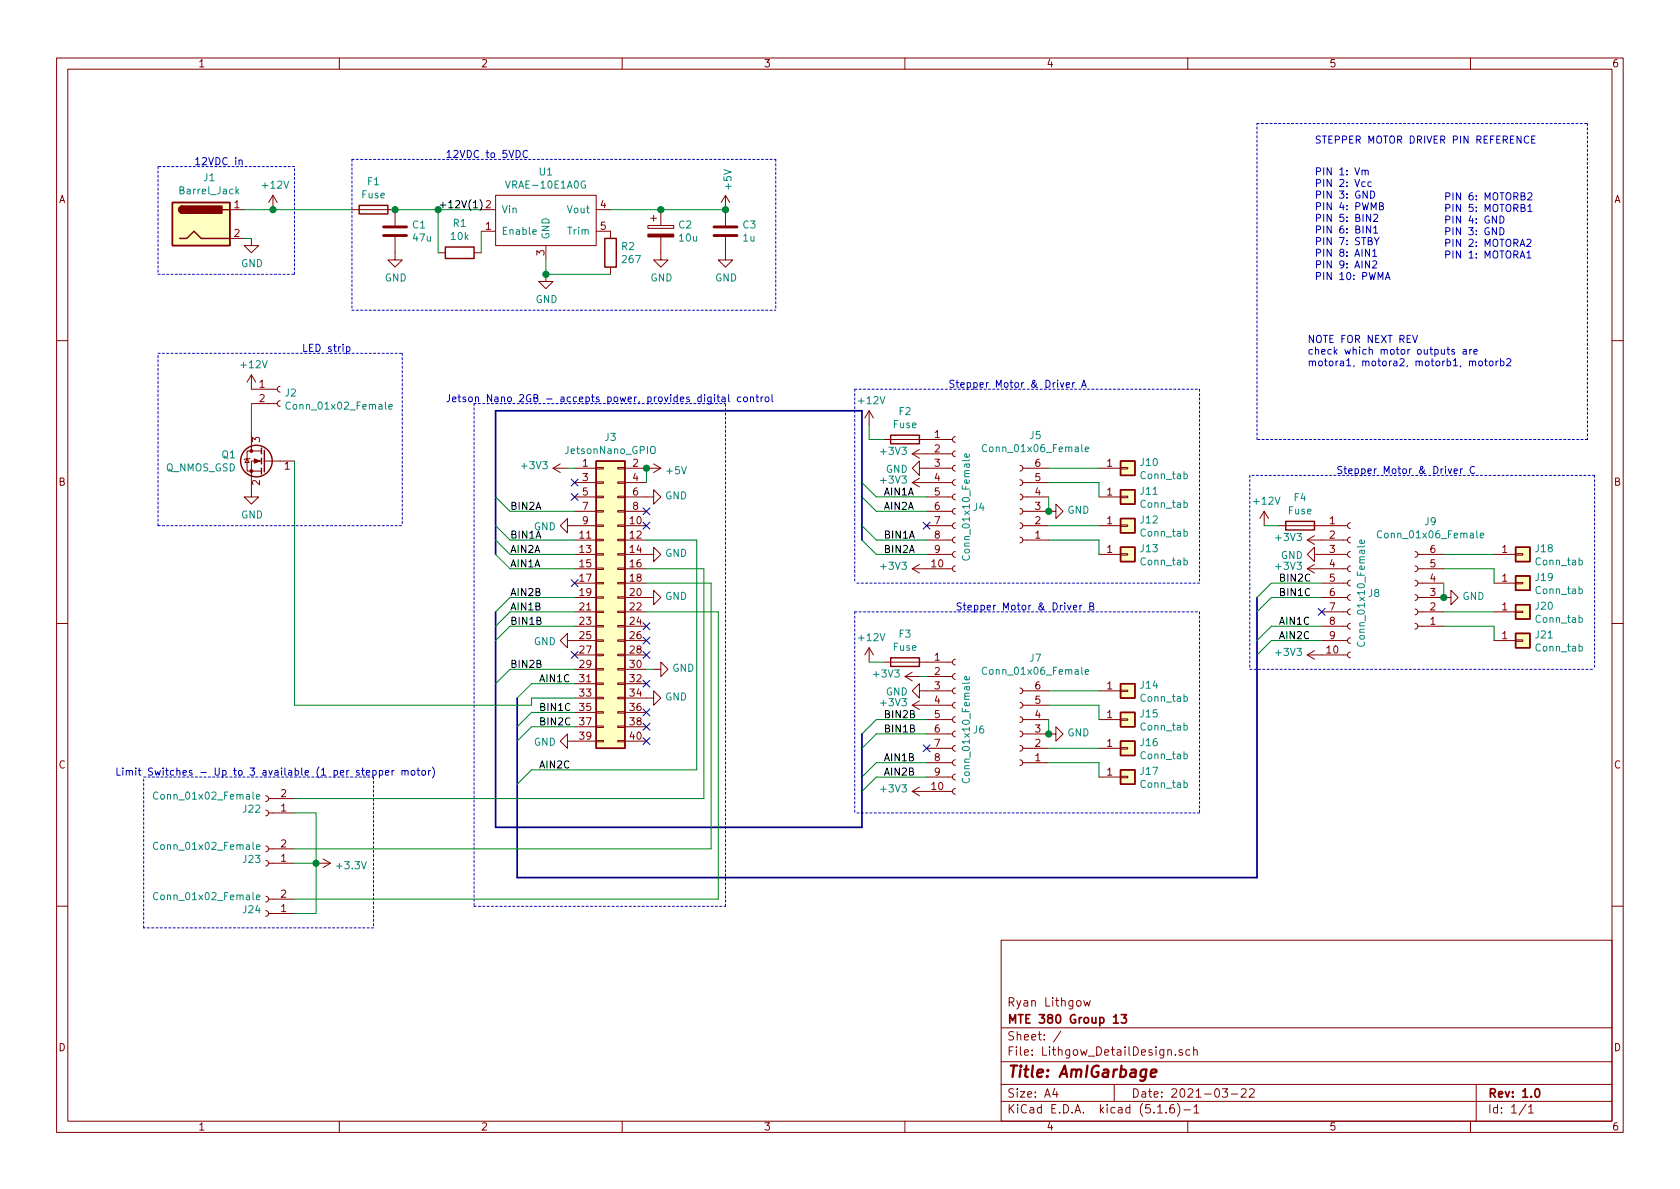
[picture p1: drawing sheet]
<svg xmlns="http://www.w3.org/2000/svg" width="297mm" height="210mm" viewBox="0 0 297 210" stroke-linecap="round" stroke-linejoin="round" font-family="sans-serif">
<g fill="none" stroke="#840000" stroke-width=".18">
<path d="M10 10.3h277v189.9h-277zM12 12.2h273v186.1h-273zM60 10.3v1.9M110 10.3v1.9M160 10.3v1.9M210 10.3v1.9M260 10.3v1.9M40.6 37.1h2.6M48.3 34.5l-.8 1.3M48.3 34.5v2.6M48.3 34.5l.7 1.3M62.2 37.1h7.6v2.8"/>
<path d="M85.1 37.1h2.5M87.6 34.5h17.8v8.9h-17.8zM105.4 37.1h2.5M114.6 39.9h4.5v.5h-4.5zM115.1 38.6h1M115.6 38.1v1M116.8 37.1v2.8M128.3 34.5l-.8 1.3M128.3 34.5v5.4M128.3 34.5l.7 1.3M40.6 42.2h2.6M44.4 42.2v1.2h1.3l-1.3 1.3-1.2-1.3h1.2"/>
<path d="M69.8 41.9v4.1h1.3l-1.3 1.2-1.2-1.2h1.2M77.5 44.7h1.2M83.8 44.7h1.3M85.1 40.9h2.5M96.5 48.5v1.3h1.3l-1.3 1.2-1.3-1.2h1.3M96.5 43.4v2.6M105.4 40.9h2.5v1.3M107.9 47.2v1.3M116.8 41.9v4.1h1.3l-1.3 1.2-1.2-1.2h1.2M128.3 41.9v4.1h1.2l-1.2 1.2-1.3-1.2h1.3M10 60.2h2M44.4 66.3v2.5h4.6"/>
<path d="M44.4 76.4v3.4M44.4 66.3l-.7 1.3M44.4 66.3l.8 1.3M44.4 71.4h4.6M46.2 79.8h-2.5v3.5h2.5M49.5 70.9l-.3 .1-.2 .3 .1 .4 .4 .2M49.5 68.3l-.3 .1-.2 .4 .1 .3 .4 .2M153.7 72.6v2.6M153.7 72.6l-.8 1.3M153.7 72.6l.7 1.3M156.2 77.7h12.2M162.6 79.5l-1.3 .8"/>
<path d="M168.9 79.8l-.3 .1-.2 .3 .1 .4 .4 .2M168.9 77.2l-.3 .1-.2 .3 .1 .4 .4 .2M285 60.2h2M43.7 81.1l.4 .7h-.8zM44.2 81l-.1 .1h-.8l-.1 .2M46.2 81.5h-1.8v6.4h1.3l-1.3 1.2-1.2-1.2h1.2M46.7 81.5h5.4M97.8 82.8h2.5M97.8 82.8l1.3 .8M99.1 82l-1.3 .8M100.3 93v-1.3l-1.2 1.3 1.2 1.2v-1.2h5.1M101.6 87.9h3.8"/>
<path d="M101.6 98h3.8M101.6 95.5h3.8M101.6 90.4h3.8M101.6 85.3h3.8M101.6 82.8h3.8M105.4 97.9h1.3v.3h-1.3zM105.4 95.4h1.3v.2h-1.3zM105.4 92.8h1.3v.3h-1.3zM105.4 90.3h1.3v.2h-1.3zM105.4 87.8h1.3v.2h-1.3zM105.4 85.2h1.3v.3h-1.3zM105.4 82.7h1.3v.2h-1.3z"/>
<path d="M109.2 97.9h1.3v.3h-1.3zM109.2 95.4h1.3v.2h-1.3zM109.2 92.8h1.3v.3h-1.3zM109.2 90.3h1.3v.2h-1.3zM109.2 87.8h1.3v.2h-1.3zM109.2 85.2h1.3v.3h-1.3zM109.2 82.7h1.3v.2h-1.3zM110.5 98h5.1v-1.2l1.2 1.2-1.2 1.3v-1.3M110.5 87.9h5.1v-1.3l1.2 1.3-1.2 1.2v-1.2M110.5 95.5h3.8M110.5 93h3.8M110.5 90.4h3.8"/>
<path d="M110.5 85.3h3.8M110.5 82.8h6.3M115.6 82l1.2 .8M116.8 82.8l-1.2 .8M161.3 85.3h7.1M161.3 80.3h7.1M161.3 80.3l1.3 .7M161.3 85.3l1.3 .8M162.6 82.8v-1.3l-1.3 1.3 1.3 1.3v-1.3h5.8M162.6 84.6l-1.3 .7M162.6 99.8l-1.3 .8M163.8 87.9h4.6"/>
<path d="M163.8 98h4.6M163.8 95.5h4.6M163.8 93h4.6M163.8 90.4h4.6M168.9 97.5l-.3 .1-.2 .4 .1 .3 .4 .2M168.9 95l-.3 .1-.2 .3 .1 .4 .4 .2M168.9 92.5l-.3 .1-.2 .3 .1 .4 .4 .2M168.9 89.9l-.3 .1-.2 .3 .1 .4 .4 .2M168.9 87.4l-.3 .1-.2 .3 .1 .4 .4 .2M168.9 84.8l-.3 .1-.2 .4 .1 .3 .4 .2M168.9 82.3l-.3 .1-.2 .3 .1 .4 .4 .2M180.3 82.3l.4 .1 .1 .3-.1 .4-.4 .2"/>
<path d="M180.3 84.8l.4 .2 .1 .2-.1 .5-.4 .1M180.3 87.4l.4 .1 .1 .3-.1 .4-.4 .2M180.3 89.9l.4 .1 .1 .3-.1 .4-.4 .2M180.3 92.5l.4 .1 .1 .3-.1 .4-.4 .2M180.3 95l.4 .1 .1 .3-.1 .4-.4 .2M180.8 90.4h5.9v-1.3l1.3 1.3-1.3 1.3v-1.3M180.8 87.9h4.6M180.8 95.5h4.6M180.8 93h4.6M180.8 85.3h4.6M180.8 82.8h4.6M194.3 87.9h3.8"/>
<path d="M194.3 98h3.8M194.3 93h3.8M194.3 82.8h3.8M198.1 87.8h1.3v.2h-1.3zM198.1 82.7h1.3v.2h-1.3zM198.1 92.8h1.3v.3h-1.3zM198.1 97.9h1.3v.3h-1.3zM223.5 90.4l-.7 1.3M223.5 90.4v2.6M223.5 90.4l.8 1.3M226.1 93h12.2M231.1 95.5h7.2"/>
<path d="M231.1 95.5l1.3 .8M232.4 98v-1.2l-1.3 1.2 1.3 1.3v-1.3h5.9M232.4 94.7l-1.3 .8M232.4 99.8l-1.3 .8M238.8 97.5l-.3 .1-.2 .4 .1 .3 .4 .2M238.8 95l-.3 .1-.2 .3 .1 .4 .4 .2M238.8 92.5l-.3 .1-.2 .3 .1 .4 .4 .2M250.2 97.5l.3 .2 .2 .2-.1 .5-.4 .1M250.7 98h4.6M264.2 98h3.8M268 97.9h1.2v.3h-1.2zM10 110.3h2"/>
<path d="M100.3 113.3v-1.3l-1.2 1.3 1.2 1.2v-1.2h5.1M101.6 100.6h3.8M101.6 103.1h3.8M101.6 108.2h3.8M101.6 115.8h3.8M101.6 105.7h3.8M101.6 110.7h3.8M101.6 118.4h3.8M105.4 110.6h1.3v.3h-1.3zM105.4 113.2h1.3v.2h-1.3zM105.4 115.7h1.3v.2h-1.3zM105.4 118.2h1.3v.3h-1.3z"/>
<path d="M105.4 108.1h1.3v.2h-1.3zM105.4 103h1.3v.2h-1.3zM105.4 100.5h1.3v.2h-1.3zM105.4 105.5h1.3v.3h-1.3zM109.2 110.6h1.3v.3h-1.3zM109.2 113.2h1.3v.2h-1.3zM109.2 115.7h1.3v.2h-1.3zM109.2 118.2h1.3v.3h-1.3zM109.2 108.1h1.3v.2h-1.3zM109.2 103h1.3v.2h-1.3zM109.2 100.5h1.3v.2h-1.3zM109.2 105.5h1.3v.3h-1.3z"/>
<path d="M110.5 105.7h5.1v-1.3l1.2 1.3-1.2 1.2v-1.2M110.5 100.6h3.8M110.5 103.1h3.8M110.5 108.2h3.8M110.5 113.3h3.8M110.5 115.8h3.8M110.5 110.7h3.8M110.5 118.4h3.8M115.6 118.4h1.2v-1.3l1.3 1.3-1.3 1.2v-1.2M153.7 114.5l-.8 1.3M153.7 114.5v2.6M153.7 114.5l.7 1.3"/>
<path d="M156.2 117.1h12.2M160 119.6l1.3 .8M160 119.6h2.6M161.3 100.6h7.1M161.3 100.6l1.3 .7M161.3 118.9l-1.3 .7M163.8 119.6h4.6M168.9 100.1l-.3 .1-.2 .3 .1 .4 .4 .2M168.9 119.1l-.3 .1-.2 .4 .1 .3 .4 .2M168.9 116.6l-.3 .1-.2 .3 .1 .4 .4 .2M231.1 100.6h7.2M231.1 100.6l1.3 .7"/>
<path d="M231.1 115.8l1.3 .8M231.1 115.8h7.2M232.4 115.1l-1.3 .7M233.7 103.1h4.6M233.7 108.2h4.6M233.7 113.3h4.6M233.7 105.7h4.6M233.7 110.7h4.6M238.8 115.3l-.3 .1-.2 .3 .1 .4 .4 .2M238.8 112.8l-.3 .1-.2 .3 .1 .4 .4 .2M238.8 110.2l-.3 .1-.2 .4 .1 .3 .4 .2M238.8 107.7l-.3 .1-.2 .3 .1 .4 .4 .2"/>
<path d="M238.8 105.2l-.3 .1-.2 .3 .1 .4 .4 .2M238.8 102.6l-.3 .1-.2 .3 .1 .4 .4 .2M238.8 100.1l-.3 .1-.2 .3 .1 .4 .4 .2M250.2 100.1l.3 .1 .2 .3-.1 .4-.4 .2M250.2 102.6l.3 .1 .2 .3-.1 .4-.4 .2M250.2 105.2l.3 .1 .2 .3-.1 .4-.4 .2M250.2 107.7l.3 .1 .2 .3-.1 .4-.4 .2M250.2 110.2l.3 .2 .2 .2-.1 .5-.4 .1M250.7 105.7h5.8v-1.3l1.3 1.3-1.3 1.2v-1.2M250.7 100.6h4.6M250.7 103.1h4.6M250.7 108.2h4.6"/>
<path d="M250.7 110.7h4.6M264.2 103.1h3.8M264.2 108.2h3.8M264.2 113.3h3.8M268 103h1.2v.2h-1.2zM268 108.1h1.2v.2h-1.2zM268 113.2h1.2v.2h-1.2zM285 110.3h2M100.3 131.1v-1.3l-1.2 1.3 1.2 1.2v-1.2h5.1M101.6 120.9h3.8M101.6 123.4h3.8M101.6 126h3.8"/>
<path d="M101.6 128.5h3.8M105.4 120.8h1.3v.2h-1.3zM105.4 123.3h1.3v.3h-1.3zM105.4 125.9h1.3v.2h-1.3zM105.4 128.4h1.3v.2h-1.3zM105.4 130.9h1.3v.3h-1.3zM109.2 120.8h1.3v.2h-1.3zM109.2 123.3h1.3v.3h-1.3zM109.2 125.9h1.3v.2h-1.3zM109.2 128.4h1.3v.2h-1.3zM109.2 130.9h1.3v.3h-1.3zM110.5 123.4h5.1v-1.2l1.2 1.2-1.2 1.3v-1.3"/>
<path d="M110.5 120.9h3.8M110.5 126h3.8M110.5 128.5h3.8M110.5 131.1h3.8M161.3 139.9l1.3 .8M161.3 139.9h7.1M161.3 124.7h7.1M161.3 124.7l1.3 .8M162.6 122.2v-1.3l-1.3 1.3 1.3 1.2v-1.2h5.8M162.6 139.2l-1.3 .7M162.6 123.9l-1.3 .8M163.8 137.4h4.6"/>
<path d="M163.8 134.9h4.6M163.8 132.3h4.6M163.8 129.8h4.6M163.8 127.2h4.6M168.9 139.4l-.3 .1-.2 .4 .1 .4 .4 .2M168.9 136.9l-.3 .1-.2 .3 .1 .4 .4 .2M168.9 134.4l-.3 .1-.2 .3 .1 .4 .4 .2M168.9 131.8l-.3 .1-.2 .4 .1 .3 .4 .2M168.9 129.3l-.3 .1-.2 .3 .1 .4 .4 .2M168.9 126.7l-.3 .1-.2 .4 .1 .4 .4 .2M168.9 124.2l-.3 .1-.2 .3 .1 .4 .4 .2M168.9 121.7l-.3 .1-.2 .3 .1 .4 .4 .2"/>
<path d="M180.3 121.7l.4 .1 .1 .3-.1 .4-.4 .2M180.3 124.2l.4 .1 .1 .3-.1 .4-.4 .2M180.3 126.7l.4 .2 .1 .2-.1 .5-.4 .2M180.3 129.3l.4 .1 .1 .3-.1 .4-.4 .2M180.3 131.8l.4 .1 .1 .3-.1 .5-.4 .1M180.3 134.4l.4 .1 .1 .3-.1 .4-.4 .2M180.8 129.8h5.9v-1.3l1.3 1.3-1.3 1.3v-1.3M180.8 134.9h4.6M180.8 132.3h4.6M180.8 127.2h4.6M180.8 124.7h4.6M180.8 122.2h4.6"/>
<path d="M194.3 137.4h3.8M194.3 132.3h3.8M194.3 127.2h3.8M194.3 122.2h3.8M198.1 122h1.3v.3h-1.3zM198.1 127.1h1.3v.3h-1.3zM198.1 132.2h1.3v.3h-1.3zM198.1 137.3h1.3v.2h-1.3zM47 149.6l.3 .1 .2 .3-.1 .4-.4 .2M47 152.1l.3 .2 .2 .2-.1 .5-.4 .2M47 158.5l.3 .1 .2 .3-.1 .4-.4 .2M47 140.7l.3 .1 .2 .3-.1 .4-.4 .2"/>
<path d="M47 143.3l.3 .1 .2 .3-.1 .4-.4 .2M47.5 150.1h4.6M47.5 152.6h4.6M47.5 159h4.6M47.5 141.2h4.6M47.5 143.8h4.6M55.9 152.6h2.5M57.1 151.9l1.3 .7M58.4 152.6l-1.3 .8M10 160.2h2M47 161l.3 .2 .2 .2-.1 .5-.4 .1M47.5 161.5h4.6"/>
<path d="M177 166.3h108v32h-108zM191.6 176.9l.3 1 .3-.7 .3 .7 .3-1M285 160.2h2M60 198.3v1.9M110 198.3v1.9M160 198.3v1.9M177 194.8h108M177 191.8h108M177 187.8h108M177 181.8h108M186.5 192.5l-.4 1h1M186.8 193v1"/>
<path d="M187.6 182.3l-1.3 2M197 191.8v3M204.7 196.8h.8M206.2 196.7v.1M207.5 195.3a.59 .59 0 0 0-.7 .7v.5l.2 .2 .4 .1 .2-.1 .1-.5-.2-.2-.4-.1-.3 .3M207.8 186.5v.1M208.2 195.1a1.71 1.71 0 0 1 0 2.3M209 185.7a.37 .37 0 0 0-.5 .1v.2l.5 .2 .1 .1-.2 .3-.4-.1M209.3 196.3h1.2M210 198.3v1.9M210.4 185.7l-.4-.1-.3 .3 .1 .6 .2 .1 .4-.1M211 185.7h.1a.37 .37 0 0 1 .6 .1v.8"/>
<path d="M211 185.1v1.5M211.1 195.8l.4-.5v1.5M211.1 196.8h.9M216.1 192.5h.9l-.4 .6 .4 .1v.7l-.2 .1-.7-.1M217.7 193.5h1.1M219.5 192.7l.2-.2h.3l.3 .2v.3v.2l-.9 .8h.9M220.9 192.7l.2-.2h.4l.2 .2 .1 .3-1 1h1M260 198.3v1.9M261 191.8v6.5M269.8 195.2l-1.2 2M270.3 195.8l.4-.5v1.5M270.3 196.8h.8"/>
</g>
<path d="M196.9 179.9l.4-.5v1.5M198.2 179.4h1l-.5 .6 .4 .1v.7l-.2 .1-.7-.1M196.9 180.9h.8M271.5 192.7l.2-.2a.81 .81 0 0 1 .6 .6 .81 .81 0 0 1-.3 .8l-.1 .1a.79 .79 0 0 1-.4-1.3z" fill="none" stroke="#840000" stroke-width=".3"/>
<path d="M203.5 189.8l1-.2-.1-.4-.5-.1-.4 .3v.9l.2 .1 .6-.1" fill="none" stroke="#840000" stroke-width=".41"/>
<g fill="#ffffc2" stroke="#ffffc2" stroke-width=".18">
<path d="M198.1 86.6h2.6v2.5h-2.6z"/>
<path d="M198.1 81.5h2.6v2.6h-2.6z"/>
<path d="M198.1 91.7h2.6v2.5h-2.6z"/>
<path d="M198.1 96.8h2.6v2.5h-2.6z"/>
<path d="M268 96.8h2.5v2.5h-2.5z"/>
<path d="M268 101.8h2.5v2.6h-2.5z"/>
<path d="M268 106.9h2.5v2.6h-2.5z"/>
<path d="M268 112h2.5v2.5h-2.5z"/>
<path d="M198.1 120.9h2.6v2.5h-2.6z"/>
<path d="M198.1 126h2.6v2.5h-2.6z"/>
<path d="M198.1 131.1h2.6v2.5h-2.6z"/>
<path d="M198.1 136.1h2.6v2.6h-2.6z"/>
<path d="M105.4 81.5h5.1v50.8h-5.1z"/>
<path d="M30.5 35.8h10.1v7.6h-10.1z"/>
</g>
<g fill="none" stroke="#840000" stroke-width=".25">
<path d="M30.5 35.8h10.1v7.6h-10.1zM32.3 36.4a.63 .63 0 0 0-.7 .7 .63 .63 0 0 0 .7 .6M39.4 37.1h1.2M63.5 36.3h5.1v1.5h-5.1zM31.7 42.2h1.3l1.3-1.3 1.3 1.3h5M78.7 43.7h5.1v2h-5.1zM106.9 42.2h2.1v5h-2.1zM46.2 79.2v1.1M46.7 79.6v3.8M157.5 77h5.1v1.5h-5.1zM46.2 81v1M46.2 82.8v1"/>
<path d="M105.4 81.5h5.1v50.8h-5.1zM198.1 86.6h2.6v2.5h-2.6zM198.1 81.5h2.6v2.6h-2.6zM198.1 91.7h2.6v2.5h-2.6zM198.1 96.8h2.6v2.5h-2.6zM227.3 92.2h5.1v1.5h-5.1zM268 96.8h2.5v2.5h-2.5zM157.5 116.3h5.1v1.6h-5.1zM268 101.8h2.5v2.6h-2.5zM268 106.9h2.5v2.6h-2.5zM268 112h2.5v2.5h-2.5zM198.1 120.9h2.6v2.5h-2.6z"/>
<path d="M198.1 126h2.6v2.5h-2.6zM198.1 131.1h2.6v2.5h-2.6zM198.1 136.1h2.6v2.6h-2.6z"/>
<circle cx="45.3" cy="81.5" r="2.79"/>
</g>
<g fill="none" stroke="#008484" stroke-width=".18">
<path d="M41.9 33.8l.3 .5M42.2 33.4l-.5 .5M103.5 32.1a.59 .59 0 0 0-.8 .5 .59 .59 0 0 0 .8 .6v-.5h-.2M94.2 41l.6-.1v-.2l-.4-.1-.2 .2 .1 .6h.5M51.3 71.2a.6 .6 0 0 0-.8 .4 .6 .6 0 0 0 .6 .8l.2-.2M68.8 71.9l.6-.1-.1-.2-.4-.1-.1 .2v.6h.5M115.1 79.1a.45 .45 0 0 1 .7 0 .92 .92 0 0 1-.2 1.1h-.4a1.07 1.07 0 0 1-.1-1.1zM174.4 78.7a.6 .6 0 0 0-.8 .5 .6 .6 0 0 0 .6 .7l.2-.1M191.9 79.4l.6-.1-.1-.2-.4-.1-.1 .2v.6h.5M170.3 98.3a.6 .6 0 0 0 .4 .8 .6 .6 0 0 0 .7-.6l-.1-.2M171.3 80.3l.1 .4-.2 .1h-.6v-.5l.3-.1 .1 .6M241.2 95.5v.4l-.1 .2-.6-.1v-.5h.2l.1 .6"/>
<path d="M244.3 94a.6 .6 0 0 0-.8 .4 .6 .6 0 0 0 .6 .7l.2-.1M261.7 94.7l.6-.1v-.3h-.4l-.2 .2 .1 .6h.5M171.3 119.7l.1 .3-.2 .2h-.6v-.5l.3-.1 .1 .6M174.4 118.1a.6 .6 0 0 0-.8 .4 .6 .6 0 0 0 .6 .7l.2-.1M191.9 118.8l.6-.1-.1-.2-.4-.1-.1 .2v.6h.5M240.1 113.5a.6 .6 0 0 0 .4 .8 .6 .6 0 0 0 .7-.6l-.1-.2M170.3 137.6a.6 .6 0 0 0 .4 .9 .6 .6 0 0 0 .7-.6l-.1-.3M27.9 149.1a.6 .6 0 0 0-.8 .4 .6 .6 0 0 0 .6 .7l.2-.1M27.9 158a.6 .6 0 0 0-.8 .4 .6 .6 0 0 0 .6 .7l.2-.1M27.9 140.2a.6 .6 0 0 0-.8 .4 .6 .6 0 0 0 .6 .7l.2-.1M45.3 149.8l.6-.1v-.3h-.4l-.2 .1 .1 .7h.5M45.3 158.7l.6-.1v-.3h-.4l-.2 .1 .1 .6h.5"/>
<path d="M45.3 140.9l.6-.1v-.3h-.4l-.2 .2 .1 .6h.5"/>
</g>
<g fill="#840000" stroke="#840000" stroke-width=".18">
<path d="M45 81.1l1 .4-1 .4z"/>
<path d="M114.6 41.4h4.5v.5h-4.5z"/>
<circle cx="44.4" cy="83.3" r=".25"/>
<circle cx="44.4" cy="79.8" r=".25"/>
</g>
<path d="M67.8 41.7h4.1M67.8 40.1h4.1M126.2 41.7h4.1M126.2 40.1h4.1" fill="none" stroke="#840000" stroke-width=".51"/>
<g fill="#840000" stroke="#840000" stroke-width=".25">
<path d="M31.8 36.6l.5-.2v1.3a.64 .64 0 0 1-.6-.4 .64 .64 0 0 1 .1-.7z"/>
<path d="M32.3 36.4h6.9v1.3h-6.9z"/>
</g>
<g fill="none" stroke="#0000c2" stroke-width=".18" stroke-dasharray=".4 .4">
<path d="M27.9 29.5v19M52.1 29.5h-24.2M62.2 28.2h75M62.2 28.2v26.7M137.2 28.2v26.7M222.2 21.8h58.5M280.7 21.8v55.9M27.9 48.5h24.2M52.1 48.5v-19M62.2 54.9h75M27.9 62.5h43.2M71.1 62.5v30.5"/>
<path d="M83.8 71.4v88.9M83.8 71.4h44.5M151.1 68.8h61M151.1 68.8v34.3M212.1 68.8v34.3M222.2 77.7v-55.9M280.7 77.7h-58.5M27.9 93h43.2M27.9 93v-30.5M221 84.1v34.3M281.9 84.1v34.3M281.9 84.1h-60.9"/>
<path d="M151.1 108.2h61M151.1 108.2v35.6M212.1 103.1h-61M212.1 108.2v35.6M221 118.4h60.9M25.4 137.4h40.6M66 137.4v26.7M212.1 143.8h-61M25.4 164.1v-26.7M66 164.1h-40.6M83.8 160.3h44.5M128.3 160.3v-88.9"/>
</g>
<path d="M152.4 95.5v-22.9h-64.8v25.4M87.6 108.2v38.1h64.8v-16.5M222.2 105.7v49.5h-130.8v-31.8" fill="none" stroke="#000084" stroke-width=".3"/>
<g fill="none" stroke="#008400" stroke-width=".18">
<path d="M43.2 37.1h19M69.8 37.1h15.3M77.5 37.1v7.6M107.9 37.1h20.4M43.2 42.2h1.2M85.1 40.9v3.8M96.5 46v2.5h11.4M44.4 71.4v5M153.7 75.2v2.5h2.5M52.1 81.5v43.2h41.9v-1.3h7.6M87.6 98l2.6 2.6h11.4M87.6 95.5l2.6 2.5h11.4"/>
<path d="M87.6 93l2.6 2.5h11.4M87.6 87.9l2.6 2.5h11.4M100.3 82.8h1.3M114.3 95.5h8.9v40.6h-29.2l-2.6 2.6M114.3 82.8v2.5M152.4 95.5l2.5 2.5h8.9M152.4 93l2.5 2.5h8.9M152.4 87.9l2.5 2.5h8.9M152.4 85.3l2.5 2.6h8.9M185.4 85.3h8.9v2.6M185.4 95.5h8.9v2.5M185.4 82.8h8.9"/>
<path d="M185.4 93h8.9M185.4 87.9v2.5M223.5 93h2.6M255.3 98h8.9M101.6 118.4h-11.4l-2.6 2.5M101.6 105.7h-11.4l-2.6 2.5M101.6 108.2h-11.4l-2.6 2.5M101.6 110.7h-11.4l-2.6 2.6M114.3 100.6h10.2v40.6h-72.4M114.3 118.4h1.3M114.3 108.2h12.7v50.8h-74.9M114.3 103.1h11.4v47h-73.6"/>
<path d="M153.7 117.1h2.5M162.6 119.6h1.2M233.7 105.7h-8.9l-2.6 2.5M233.7 110.7h-8.9l-2.6 2.6M233.7 103.1h-8.9l-2.6 2.6M233.7 113.3h-8.9l-2.6 2.5M255.3 100.6h8.9v2.5M255.3 108.2h8.9M255.3 110.7h8.9v2.6M255.3 103.1v2.6M101.6 128.5h-7.6l-2.6 2.6M101.6 120.9h-7.6l-2.6 2.5"/>
<path d="M101.6 126h-7.6l-2.6 2.5M163.8 129.8h-8.9l-2.5 2.5M163.8 134.9h-8.9l-2.5 2.5M163.8 137.4h-8.9l-2.5 2.5M163.8 127.2h-8.9l-2.5 2.6M185.4 124.7h8.9v2.5M185.4 134.9h8.9v2.5M185.4 127.2v2.6M185.4 122.2h8.9M185.4 132.3h8.9M52.1 143.8h3.8v17.7h-3.8M52.1 152.6h3.8"/>
</g>
<path d="M83.7 36.7h.7M84.9 35.3a1.47 1.47 0 0 1 0 1.9" fill="none" stroke="#000" stroke-width=".18"/>
<g fill="none" stroke="#0000c2" stroke-width=".18">
<path d="M42.3 28.4l.2-.1h.2l.1 .8M93.3 26.7a.51 .51 0 0 0-.7 0 .51 .51 0 0 0-.1 .6 .46 .46 0 0 0 .2 .5 .46 .46 0 0 0 .6-.1M240.8 30.2l.2-.1h.3l.1 .8M241.4 30.3l.2-.2h.3v.8M241.4 32.2h-.4l-.2 .2 .1 .5h.5M242.3 33.8a.64 .64 0 0 1 .8 .6 .64 .64 0 0 1-.8 .6zM242.3 37.9v1.3l-.7-1.3v1.3M242.3 39.9v1.3l-.7-1.3v1.3M242.4 32.2h-.3l-.2 .2 .1 .5h.4M242.9 38l.5-.1 .2 .3-.8 1h.8M243.9 36.4h.5l.2-.2-.1-.2-.6-.2v1.3h.5l.2-.1v-.3l-.3-.3M265.2 38.2a.64 .64 0 0 1 .7 .6 .64 .64 0 0 1-.7 .7z"/>
<path d="M270.2 34.2l.4-.1 .3 .3-.1 .2-.7 .8h.8M270.2 36.5l.3-.4v1.3M270.2 37.4h.7M270.3 24.2a.51 .51 0 0 0-.7 0 .51 .51 0 0 0-.1 .6 .46 .46 0 0 0 .2 .5 .46 .46 0 0 0 .6-.1M270.8 24.7h.4M271.4 24h-.6v1.3h.6M242.1 44.1v1.2l-.7-1.2v1.2M242.7 44.4l.4-.3v1.2M242.7 46.2l.5-.1 .2 .4v.2l-.8 .7h.8M242.7 45.3h.7M242.9 40.3l.3-.4v1.3M242.9 41.2h.7"/>
<path d="M243 42l.4 .7 .4-.7M243.4 42.7v.6M244.9 49.4l.5-1.2 .4 1.2M245.1 49.1h.6M249.8 59.3l.4 1.3 .4-1.3M265.2 40.3a.64 .64 0 0 1 .7 .6 .64 .64 0 0 1-.7 .6zM270 42.4l.5-.1 .2 .4-.1 .2-.7 .7h.8M270 44.7l.3-.3v1.2M270 45.6h.7M61.3 61.4l.3-.1 .3 .2-.2 .6h-.4M61.3 61.3v1.3M125.7 70.2v1.1l-.2 .2-.3-.1"/>
<path d="M125.7 70.3l-.3-.1-.3 .2 .1 .6h.5M126.3 69.8v.1M126.3 70.2v.8M126.8 70.2h.5M126.9 69.8v1.1l.4 .1M127.7 70.3h.4l.1 .7M128.2 70.5l-.4 .1-.2 .1 .1 .3h.5M128.8 69.8v1.1l.2 .1M131 70.3l-.4-.1-.2 .2 .1 .6h.5M131.6 70.3l.3-.1 .3 .2-.2 .6h-.3l-.2-.2zM132.7 70.3l.2-.1 .3 .1v.7M132.7 70.2v.8"/>
<path d="M133.7 70.2h.4M133.8 69.8v1.1l.3 .1M134.6 70.2v.8M134.9 70.2l-.3 .2M135.4 70.3l.3-.1 .3 .2-.2 .6h-.3l-.2-.2zM136.5 69.8v1.1l.2 .1M187.5 67.7l.3 .8 .3-.8M188.5 68.1l.6-.1v-.3h-.4l-.2 .1 .1 .6h.5M189.7 67.7v.8M190 67.7l-.3 .2M191.2 68.5l.4-1.3 .5 1.3M191.3 68.1h.6"/>
<path d="M255.8 61.8h.5M256 61.4v1.1l.3 .1M257.1 61.8h-.3l-.1 .2v.1l.4 .2v.3h-.4M258.7 61.8h.5l.1 .8M259.3 62.1h-.4l-.3 .2 .1 .3h.6M259.9 61.8v.8M260.2 61.8l-.3 .2M260.3 64l.2-.2 .3 .1 .1 .8M260.6 62.2l.6-.1-.1-.3h-.3l-.2 .2 .1 .6h.4M261.6 63.9l.3-.1 .2 .3v.4l-.2 .2-.3-.1-.2-.1zM262.5 63.8h.5M262.7 63.4v1.1l.3 .2"/>
<path d="M263.4 64l.2-.2 .3 .2 .1 .5-.1 .1-.3 .1-.2-.1zM264.5 63.8v.9M264.9 63.8l-.4 .3M265.3 63.9l.4-.1 .2 .3-.1 .5h-.5M265.3 63.4v1.3M266.4 63.5l.5-.1 .2 .4-.8 .9h.8M256.1 82.9l.3 .8 .3-.8M257.1 83.3l.6-.1-.1-.2-.3-.1-.2 .2v.6h.5M258.2 82.9v.8M258.6 82.9l-.4 .2M260.7 82.6a.6 .6 0 0 0-.8 .4 .6 .6 0 0 0 .6 .7l.2-.1M188.7 107l.4 .9 .3-.9"/>
<path d="M189.8 107.4l.6-.1-.1-.2-.3-.1-.2 .2v.6h.5M190.9 107v.9M191.3 107l-.4 .3M192.7 107.2h.5l.1-.2v-.3l-.6-.1v1.3h.5l.1-.2 .1-.3-.3-.2M63.9 136.2h.5M64.1 135.8v1.1l.3 .2M64.8 136.6l.6-.1-.1-.2-.4-.1-.1 .2v.6h.5M65.9 136.3l.4-.1 .2 .3-.1 .5h-.5M65.9 136.2v1.3M67.1 136.3l.3-.1 .3 .3-.1 .5h-.5M67.1 136.2v1.3M68.1 136.6l.7-.1-.1-.2-.3-.1-.3 .2 .1 .6h.5"/>
<path d="M69.3 136.2v.9M69.7 136.2l-.3 .1-.1 .2M71.1 136.4l.1-.2 .4 .1v.8M71.1 136.2v.9M71.6 136.4l.2-.2 .3 .1 .1 .8M72.7 136.4l.2-.2 .4 .2 .1 .4-.2 .2-.3 .1-.2-.1zM73.7 136.2h.5M73.9 135.8v1.1l.3 .2M74.6 136.4l.2-.2 .4 .2v.4l-.1 .2-.3 .1-.2-.1zM75.8 136.2v.9M76.1 136.2l-.3 .3M76.5 135.6a1.47 1.47 0 0 1 0 2"/>
</g>
<g fill="#008400" stroke="#008400" stroke-width=".25">
<circle cx="114.3" cy="82.8" r=".51"/>
<circle cx="48.3" cy="37.1" r=".51"/>
<circle cx="128.3" cy="37.1" r=".51"/>
<circle cx="255.3" cy="105.7" r=".51"/>
<circle cx="116.8" cy="37.1" r=".51"/>
<circle cx="185.4" cy="129.8" r=".51"/>
<circle cx="185.4" cy="90.4" r=".51"/>
<circle cx="96.5" cy="48.5" r=".51"/>
<circle cx="55.9" cy="152.6" r=".51"/>
<circle cx="69.9" cy="37.1" r=".51"/>
</g>
<g fill="none" stroke="#000084" stroke-width=".18">
<path d="M101 84.7l1.2 1.2M101 87.3l1.2 1.2M102.2 84.7l-1.2 1.2M102.2 87.3l-1.2 1.2M113.7 92.3l1.2 1.3M113.7 89.8l1.2 1.2M114.9 89.8l-1.2 1.2M114.9 92.3l-1.2 1.3M163.2 92.3l1.2 1.3M164.4 92.3l-1.2 1.3M101 102.5l1.2 1.2M101 115.2l1.2 1.2"/>
<path d="M102.2 102.5l-1.2 1.2M102.2 115.2l-1.2 1.2M113.7 115.2l1.2 1.2M113.7 112.7l1.2 1.2M113.7 110.1l1.2 1.2M114.9 115.2l-1.2 1.2M114.9 112.7l-1.2 1.2M114.9 110.1l-1.2 1.2M233.1 107.6l1.2 1.2M234.3 107.6l-1.2 1.2M113.7 130.4l1.2 1.3M113.7 127.9l1.2 1.2"/>
<path d="M113.7 125.4l1.2 1.2M113.7 120.3l1.2 1.2M114.9 130.4l-1.2 1.3M114.9 127.9l-1.2 1.2M114.9 125.4l-1.2 1.2M114.9 120.3l-1.2 1.2M163.2 131.7l1.2 1.2M164.4 131.7l-1.2 1.2"/>
</g>
<text font-size="2.8" fill="#840000" x="178" y="190.5">Title: AmIGarbage</text>
<g font-size="2.1" fill="#840000">
<text x="178" y="178">Ryan Lithgow</text>
<text x="178" y="184">Sheet: /</text>
<text x="178" y="181">MTE 380 Group 13</text>
<text x="178" y="186.7">File: Lithgow_DetailDesign.sch</text>
<text x="178" y="196.9">KiCad E.D.A. kicad (5.1.6)-1</text>
<text x="178" y="194.1">Size: A4</text>
<text x="200" y="194.1">Date: 2021-03-22</text>
<text x="263" y="194.1">Rev: 1.0</text>
<text x="263" y="196.9">Id: 1/1</text>
</g>
<g font-size="1.8" fill="#840000">
<text x="35" y="11.9">1</text>
<text x="85" y="11.9">2</text>
<text x="135" y="11.9">3</text>
<text x="185" y="11.9">4</text>
<text x="235" y="11.9">5</text>
<text x="285" y="11.9">6</text>
<text x="10.4" y="35.9">A</text>
<text x="285.4" y="35.9">A</text>
<text x="41.4" y="36.8">1</text>
<text x="41.4" y="41.9">2</text>
<text x="85.9" y="40.6">1</text>
<text x="85.9" y="36.8">2</text>
<text x="106.2" y="36.8">4</text>
<text x="106.2" y="40.6">5</text>
<text x="96.3" y="45.2" transform="rotate(-90 96.3 45.2)">3</text>
<text x="45.9" y="68.6">1</text>
<text x="45.9" y="71.1">2</text>
<text x="165.3" y="77.5">1</text>
<text x="46" y="78.2" transform="rotate(-90 46 78.2)">3</text>
<text x="50.3" y="83.1">1</text>
<text x="103" y="82.5">1</text>
<text x="111.9" y="82.5">2</text>
<text x="165.3" y="80">2</text>
<text x="165.3" y="82.5">3</text>
<text x="183" y="82.5">6</text>
<text x="195.7" y="82.5">1</text>
<text x="10.4" y="85.9">B</text>
<text x="46" y="85.8" transform="rotate(-90 46 85.8)">2</text>
<text x="103" y="85.1">3</text>
<text x="103" y="87.6">5</text>
<text x="111.9" y="85.1">4</text>
<text x="111.9" y="87.6">6</text>
<text x="165.3" y="85.1">4</text>
<text x="165.3" y="87.6">5</text>
<text x="183" y="87.6">4</text>
<text x="183" y="85.1">5</text>
<text x="195.7" y="87.6">1</text>
<text x="285.4" y="85.9">B</text>
<text x="102.5" y="95.2">11</text>
<text x="103" y="90.2">7</text>
<text x="103" y="92.7">9</text>
<text x="111.4" y="92.7">10</text>
<text x="111.4" y="95.2">12</text>
<text x="111.9" y="90.2">8</text>
<text x="165.3" y="90.2">6</text>
<text x="165.3" y="92.7">7</text>
<text x="165.3" y="95.2">8</text>
<text x="183" y="95.2">1</text>
<text x="183" y="92.7">2</text>
<text x="183" y="90.2">3</text>
<text x="195.7" y="92.7">1</text>
<text x="235.1" y="92.7">1</text>
<text x="235.1" y="95.2">2</text>
<text x="102.5" y="97.8">13</text>
<text x="102.5" y="100.3">15</text>
<text x="111.4" y="97.8">14</text>
<text x="111.4" y="100.3">16</text>
<text x="164.8" y="100.3">10</text>
<text x="165.3" y="97.8">9</text>
<text x="195.7" y="97.8">1</text>
<text x="235.1" y="97.8">3</text>
<text x="235.1" y="100.3">4</text>
<text x="252.9" y="100.3">5</text>
<text x="252.9" y="97.8">6</text>
<text x="265.6" y="97.8">1</text>
<text x="102.5" y="102.9">17</text>
<text x="102.5" y="105.4">19</text>
<text x="102.5" y="107.9">21</text>
<text x="111.4" y="102.9">18</text>
<text x="111.4" y="105.4">20</text>
<text x="111.4" y="107.9">22</text>
<text x="235.1" y="102.9">5</text>
<text x="235.1" y="105.4">6</text>
<text x="235.1" y="107.9">7</text>
<text x="252.9" y="107.9">2</text>
<text x="252.9" y="105.4">3</text>
<text x="252.9" y="102.9">4</text>
<text x="265.6" y="102.9">1</text>
<text x="265.6" y="107.9">1</text>
<text x="102.5" y="110.5">23</text>
<text x="102.5" y="113">25</text>
<text x="111.4" y="110.5">24</text>
<text x="111.4" y="113">26</text>
<text x="235.1" y="110.5">8</text>
<text x="235.1" y="113">9</text>
<text x="252.9" y="110.5">1</text>
<text x="265.6" y="113">1</text>
<text x="102.5" y="115.6">27</text>
<text x="102.5" y="118.1">29</text>
<text x="111.4" y="115.6">28</text>
<text x="111.4" y="118.1">30</text>
<text x="165.3" y="116.8">1</text>
<text x="165.3" y="119.4">2</text>
<text x="234.6" y="115.6">10</text>
<text x="102.5" y="120.6">31</text>
<text x="102.5" y="123.2">33</text>
<text x="102.5" y="125.7">35</text>
<text x="111.4" y="120.6">32</text>
<text x="111.4" y="123.2">34</text>
<text x="111.4" y="125.7">36</text>
<text x="165.3" y="121.9">3</text>
<text x="165.3" y="124.5">4</text>
<text x="183" y="124.5">5</text>
<text x="183" y="121.9">6</text>
<text x="195.7" y="121.9">1</text>
<text x="102.5" y="128.3">37</text>
<text x="102.5" y="130.8">39</text>
<text x="111.4" y="128.3">38</text>
<text x="111.4" y="130.8">40</text>
<text x="165.3" y="127">5</text>
<text x="165.3" y="129.5">6</text>
<text x="183" y="129.5">3</text>
<text x="183" y="127">4</text>
<text x="195.7" y="127">1</text>
<text x="10.4" y="135.9">C</text>
<text x="165.3" y="132.1">7</text>
<text x="165.3" y="134.6">8</text>
<text x="165.3" y="137.2">9</text>
<text x="183" y="134.6">1</text>
<text x="183" y="132.1">2</text>
<text x="195.7" y="132.1">1</text>
<text x="195.7" y="137.2">1</text>
<text x="285.4" y="135.9">C</text>
<text x="49.7" y="143.5">1</text>
<text x="49.7" y="141">2</text>
<text x="164.8" y="139.7">10</text>
<text x="49.7" y="149.9">2</text>
<text x="49.7" y="152.4">1</text>
<text x="49.7" y="161.3">1</text>
<text x="49.7" y="158.7">2</text>
<text x="10.4" y="185.9">D</text>
<text x="285.4" y="185.9">D</text>
<text x="35" y="199.9">1</text>
<text x="85" y="199.9">2</text>
<text x="135" y="199.9">3</text>
<text x="185" y="199.9">4</text>
<text x="235" y="199.9">5</text>
<text x="285" y="199.9">6</text>
</g>
<g font-size="1.8" fill="#0000c2">
<text x="34.3" y="29.2">12VDC in</text>
<text x="78.7" y="27.9">12VDC to 5VDC</text>
<text x="232.4" y="25.4">STEPPER MOTOR DRIVER PIN REFERENCE</text>
<text x="232.4" y="31">PIN 1: Vm</text>
<text x="232.4" y="33.1">PIN 2: Vcc</text>
<text x="232.4" y="35.1">PIN 3: GND</text>
<text x="255.3" y="35.4">PIN 6: MOTORB2</text>
<text x="232.4" y="37.2">PIN 4: PWMB</text>
<text x="232.4" y="39.2">PIN 5: BIN2</text>
<text x="232.4" y="41.3">PIN 6: BIN1</text>
<text x="255.3" y="37.5">PIN 5: MOTORB1</text>
<text x="255.3" y="39.5">PIN 4: GND</text>
<text x="255.3" y="41.6">PIN 3: GND</text>
<text x="232.4" y="43.4">PIN 7: STBY</text>
<text x="232.4" y="45.4">PIN 8: AIN1</text>
<text x="232.4" y="47.5">PIN 9: AIN2</text>
<text x="255.3" y="43.7">PIN 2: MOTORA2</text>
<text x="255.3" y="45.7">PIN 1: MOTORA1</text>
<text x="232.4" y="49.5">PIN 10: PWMA</text>
<text x="53.3" y="62.2">LED strip</text>
<text x="231.1" y="60.6">NOTE FOR NEXT REV</text>
<text x="231.1" y="62.7">check which motor outputs are</text>
<text x="231.1" y="64.8">motora1, motora2, motorb1, motorb2</text>
<text x="78.7" y="71.1">Jetson Nano 2GB - accepts power, provides digital control</text>
<text x="167.6" y="68.6">Stepper Motor &amp; Driver A</text>
<text x="236.2" y="83.8">Stepper Motor &amp; Driver C</text>
<text x="168.9" y="107.9">Stepper Motor &amp; Driver B</text>
<text x="20.3" y="137.2">Limit Switches - Up to 3 available (1 per stepper motor)</text>
</g>
<g font-size="1.8" fill="#008484">
<text x="32" y="34.4">Barrel_Jack</text>
<text x="36" y="32">J1</text>
<text x="46.6" y="33.4">+12V</text>
<text x="64" y="35.1">Fuse</text>
<text x="65" y="32.8">F1</text>
<text x="89.9" y="33.3">VRAE-10E1A0G</text>
<text x="95.4" y="31">U1</text>
<text x="129.3" y="33.4" transform="rotate(-90 129.3 33.4)">+5V</text>
<text x="73" y="40.4">C1</text>
<text x="80.2" y="40.1">R1</text>
<text x="88.6" y="41.5">Enable</text>
<text x="88.6" y="37.7">Vin</text>
<text x="100.5" y="37.7">Vout</text>
<text x="100.6" y="41.5">Trim</text>
<text x="120" y="40.4">C2</text>
<text x="131.4" y="40.4">C3</text>
<text x="42.6" y="47.2">GND</text>
<text x="73.1" y="42.7">47u</text>
<text x="79.8" y="42.4">10k</text>
<text x="97.2" y="42.4" transform="rotate(-90 97.2 42.4)">GND</text>
<text x="109.9" y="44.2">R2</text>
<text x="110.1" y="46.5">267</text>
<text x="120.2" y="42.7">10u</text>
<text x="131.4" y="42.7">1u</text>
<text x="68" y="49.8">GND</text>
<text x="94.7" y="53.6">GND</text>
<text x="115" y="49.8">GND</text>
<text x="126.4" y="49.8">GND</text>
<text x="42.7" y="65.1">+12V</text>
<text x="50.4" y="70.1">J2</text>
<text x="152" y="71.5">+12V</text>
<text x="51.2" y="72.4">Conn_01x02_Female</text>
<text x="107" y="78">J3</text>
<text x="158" y="75.7">Fuse</text>
<text x="159" y="73.4">F2</text>
<text x="182.1" y="77.6">J5</text>
<text x="29.3" y="83.4">Q_NMOS_GSD</text>
<text x="39.3" y="81">Q1</text>
<text x="92.4" y="83">+3V3</text>
<text x="100.2" y="80.3">JetsonNano_GPIO</text>
<text x="118" y="83.9">+5V</text>
<text x="155.9" y="80.4">+3V3</text>
<text x="156.6" y="83.6">GND</text>
<text x="174.3" y="80">Conn_01x06_Female</text>
<text x="201.7" y="82.4">J10</text>
<text x="117.6" y="88.3">GND</text>
<text x="155.9" y="85.5">+3V3</text>
<text x="201.7" y="87.5">J11</text>
<text x="201.8" y="89.8">Conn_tab</text>
<text x="201.8" y="84.7">Conn_tab</text>
<text x="221.8" y="89.2">+12V</text>
<text x="228.9" y="88.6">F4</text>
<text x="42.6" y="91.7">GND</text>
<text x="94.4" y="93.8">GND</text>
<text x="172.1" y="90.3">J4</text>
<text x="188.7" y="90.9">GND</text>
<text x="201.7" y="92.6">J12</text>
<text x="201.8" y="94.9">Conn_tab</text>
<text x="225.7" y="95.7">+3V3</text>
<text x="227.8" y="91">Fuse</text>
<text x="244.2" y="95.2">Conn_01x06_Female</text>
<text x="252" y="92.9">J9</text>
<text x="117.6" y="98.5">GND</text>
<text x="155.9" y="100.8">+3V3</text>
<text x="171.5" y="98.4" transform="rotate(-90 171.5 98.4)">Conn_01x10_Female</text>
<text x="201.7" y="97.7">J13</text>
<text x="201.8" y="100">Conn_tab</text>
<text x="225.7" y="100.8">+3V3</text>
<text x="226.5" y="98.9">GND</text>
<text x="271.6" y="97.7">J18</text>
<text x="271.6" y="100">Conn_tab</text>
<text x="117.6" y="106.1">GND</text>
<text x="242" y="105.6">J8</text>
<text x="258.6" y="106.1">GND</text>
<text x="271.6" y="102.7">J19</text>
<text x="271.6" y="107.8">J20</text>
<text x="271.6" y="105">Conn_tab</text>
<text x="152" y="113.4">+12V</text>
<text x="159" y="112.8">F3</text>
<text x="241.3" y="113.6" transform="rotate(-90 241.3 113.6)">Conn_01x10_Female</text>
<text x="271.6" y="112.9">J21</text>
<text x="271.6" y="110.1">Conn_tab</text>
<text x="94.4" y="114.1">GND</text>
<text x="118.9" y="118.8">GND</text>
<text x="154.6" y="119.8">+3V3</text>
<text x="158" y="115.1">Fuse</text>
<text x="174.3" y="119.3">Conn_01x06_Female</text>
<text x="182.1" y="117">J7</text>
<text x="225.7" y="116">+3V3</text>
<text x="271.6" y="115.2">Conn_tab</text>
<text x="117.6" y="123.9">GND</text>
<text x="155.9" y="124.9">+3V3</text>
<text x="156.6" y="123">GND</text>
<text x="201.7" y="121.8">J14</text>
<text x="201.8" y="124.1">Conn_tab</text>
<text x="94.4" y="131.9">GND</text>
<text x="172.1" y="129.7">J6</text>
<text x="188.7" y="130.2">GND</text>
<text x="201.7" y="126.9">J15</text>
<text x="201.7" y="131.9">J16</text>
<text x="201.8" y="129.2">Conn_tab</text>
<text x="171.5" y="137.8" transform="rotate(-90 171.5 137.8)">Conn_01x10_Female</text>
<text x="201.7" y="137">J17</text>
<text x="201.8" y="134.3">Conn_tab</text>
<text x="27.8" y="141.4">Conn_01x02_Female</text>
<text x="43" y="143.7">J22</text>
<text x="155.9" y="140.1">+3V3</text>
<text x="201.8" y="139.3">Conn_tab</text>
<text x="27.8" y="150.3">Conn_01x02_Female</text>
<text x="43" y="152.6">J23</text>
<text x="59.7" y="153.7">+3.3V</text>
<text x="27.8" y="159.2">Conn_01x02_Female</text>
<text x="43" y="161.5">J24</text>
</g>
<text font-size="1.8" fill="#008400" x="77.5" y="36.8">+12V(1)</text>
<g font-size="1.8">
<text x="156.2" y="87.6">AIN1A</text>
<text x="90.2" y="90.2">BIN2A</text>
<text x="90.2" y="95.2">BIN1A</text>
<text x="156.2" y="95.2">BIN1A</text>
<text x="156.2" y="90.2">AIN2A</text>
<text x="90.2" y="100.3">AIN1A</text>
<text x="90.2" y="97.8">AIN2A</text>
<text x="156.2" y="97.8">BIN2A</text>
<text x="90.2" y="105.4">AIN2B</text>
<text x="90.2" y="107.9">AIN1B</text>
<text x="226.1" y="105.4">BIN1C</text>
<text x="226.1" y="102.9">BIN2C</text>
<text x="90.2" y="110.5">BIN1B</text>
<text x="226.1" y="113">AIN2C</text>
<text x="226.1" y="110.5">AIN1C</text>
<text x="90.2" y="118.1">BIN2B</text>
<text x="95.2" y="120.6">AIN1C</text>
<text x="95.2" y="125.7">BIN1C</text>
<text x="95.2" y="128.3">BIN2C</text>
<text x="156.2" y="127">BIN2B</text>
<text x="156.2" y="129.5">BIN1B</text>
<text x="95.2" y="135.9">AIN2C</text>
<text x="156.2" y="137.2">AIN2B</text>
<text x="156.2" y="134.6">AIN1B</text>
</g>
</svg>
